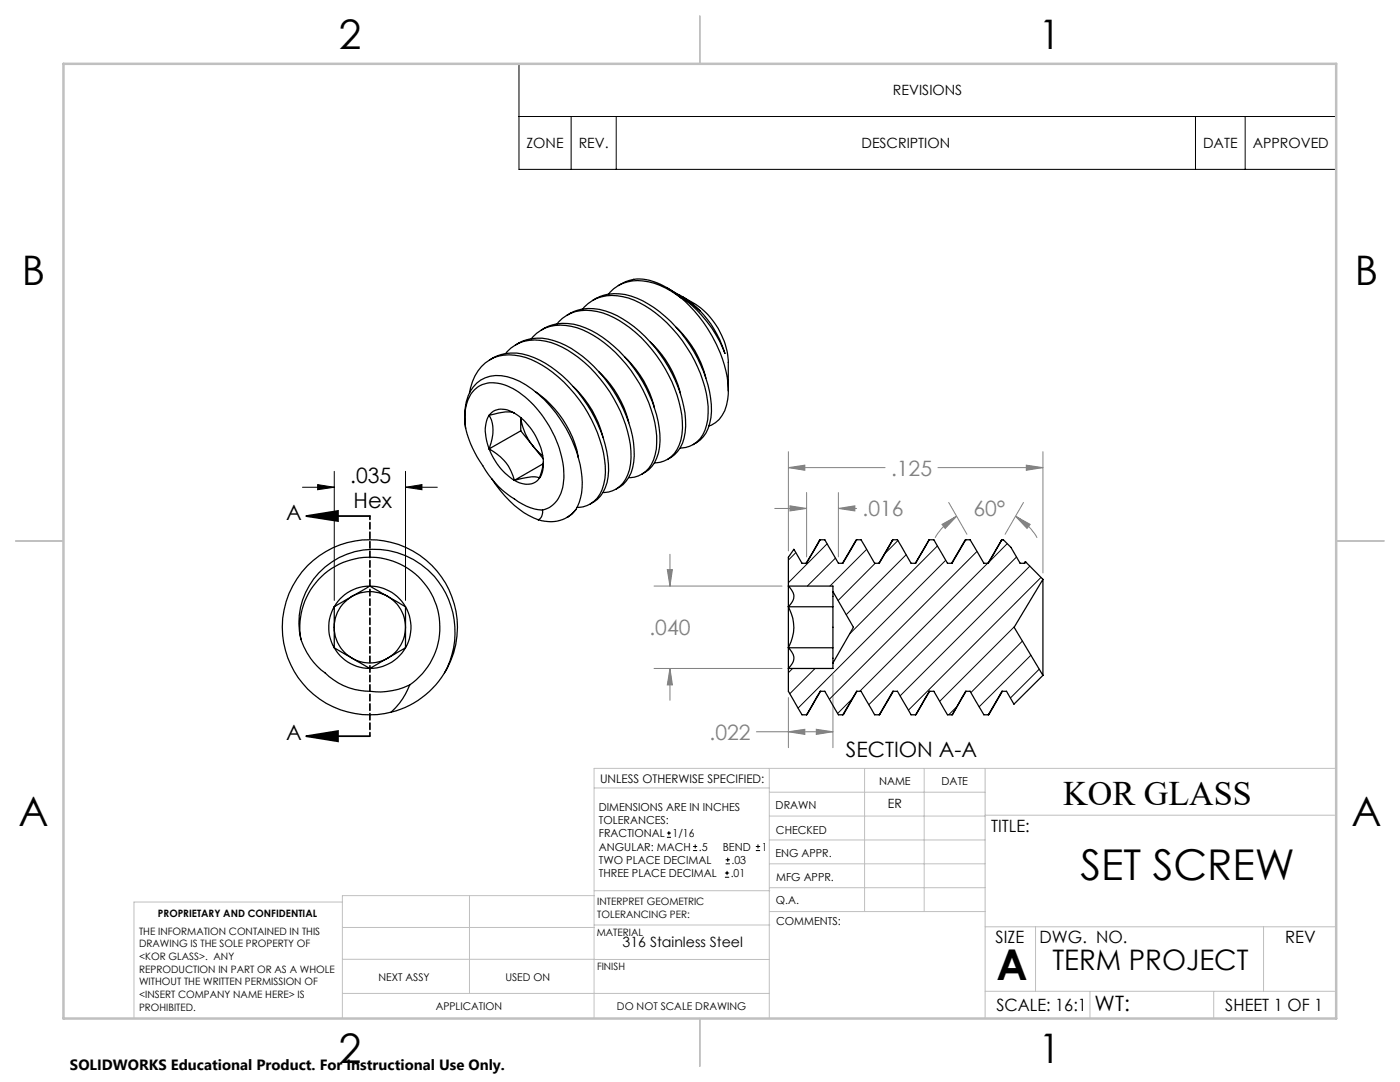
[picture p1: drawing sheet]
<svg xmlns="http://www.w3.org/2000/svg" width="279mm" height="216mm" viewBox="0 0 279 216" stroke-linecap="round" stroke-linejoin="round" font-family="sans-serif">
<g fill="none" stroke="#000" stroke-width=".2">
<path d="M103.6 12.7h163.1v21.1h-163.1zM103.6 23.2h163.1M114 23.2v10.6M123 23.2v10.6M238.6 23.2v10.6M248.5 23.2v10.6M60.4 97.2h6.3M63.4 96.7l3.3 .5-3.3 .5zM66.7 94.1v25.7M80.9 97.2l3.3-.5v1zM80.9 94.1v25.7M80.9 97.2h6.4"/>
<path d="M133.1 167.1h.8M133.1 166.2h.8M133.5 165.8v.9M138.3 169.7h.8M138.3 168.9h.8M138.7 168.5v.8M144.7 175h.8M144.7 174.2h.8M144.8 172.4h.9M144.8 171.6h.9M145.1 173.8v.8M145.2 171.1v.9"/>
<path d="M150.8 169.7h.9M150.8 168.9h.9M151.3 168.5v.8"/>
</g>
<path d="M61.1 103l6.4-1v2zM61.1 103h12.7M61.1 146.9l6.4-1v2zM61.1 146.9h12.7" fill="none" stroke="#000" stroke-width=".35"/>
<g fill="none" stroke="#808080" stroke-width=".2">
<path d="M157.3 93.3l3.3-.5v1zM157.3 90.1v19.8M157.3 93.3h19.3M161 98.3v12.8M167.3 98.3v12.8M187.2 93.3h20.9M204.8 92.8l3.3 .5-3.3 .5zM208.1 90.1v24.2M130.5 116.9h25.6M133.2 113.7h1l-.5 3.2zM133.7 110.6v6.3M154.6 101.5h6.4"/>
<path d="M157.7 100.9l3.3 .6-3.3 .5zM167.3 101.5l3.3-.6v1.1zM167.3 101.5h3.7M188 104.6l2.9-1.6-2.3 2.4zM189.3 100.3l3.7 6.3M190.9 103a11.8 11.8 0 0 0-4.3 4.3M202.7 103l2.9 1.6-.6 .8zM202.7 103a11.8 11.8 0 0 1 4.3 4.3M204.3 100.3l-3.7 6.3M130.5 133.4h25.6M133.7 133.4l.5 3.3h-1zM133.7 133.4v6.3"/>
<path d="M157.3 139.2v10M166.2 134.7v14.5M151 146h15.2M157.3 146l3.3-.5v1zM162.9 145.5l3.3 .5-3.3 .5z"/>
</g>
<path d="M73.8 102.9v44" fill="none" stroke="#000" stroke-width=".35" stroke-dasharray="1.3 .6" stroke-dashoffset=".6"/>
<g fill="none" stroke="#c0c0c0" stroke-width=".2">
<path d="M118.6 157.2h34.9M153.5 153.3v49.9M153.5 158.1h43.1M172.5 153.3v28.6M184.4 153.3v28.6M196.6 153.3v49.9M266.7 153.3h-148.1v49.9M68.3 180h-41.6v23.2M93.7 178.7v19.5M118.6 178.7h-50.3v24.5M118.6 177.7h35M153.5 167.6h43.1"/>
<path d="M153.5 162.8h43.1M153.5 172.4h43.1M153.5 177.1h43.1M196.6 162.7h70.1M68.3 198.2h85.2M68.3 191.4l85.2 .1M68.3 185.1h50.3M118.6 184.6h35M153.6 181.9h43M196.6 197.8h70.1M196.6 184.9h70.1M206.7 184.9v12.9"/>
<path d="M217.5 197.8v5.4M242.2 197.8v5.4M252.2 184.9v12.9"/>
</g>
<path d="M139.7 3.2v9.5M3.1 107.9h9.6M266.7 107.9h9.5M139.7 203.2v9.6" fill="none" stroke="#c0c0c0" stroke-width=".25"/>
<path d="M12.7 12.7h254v190.5h-254z" fill="none" stroke="#c0c0c0" stroke-width=".5"/>
<g fill="#000">
<path d="M63.4 96.7l3.3 .5-3.3 .5zM80.9 97.2l3.3-.5v1z"/>
<path d="M61.1 103l6.4-1v2zM61.1 146.9l6.4-1v2z"/>
</g>
<path d="M157.3 93.3l3.3-.5v1zM204.8 92.8l3.3 .5-3.3 .5zM133.2 113.7h1l-.5 3.2zM133.7 133.4l.5 3.3h-1zM162.9 145.5l3.3 .5-3.3 .5zM157.3 146l3.3-.5v1zM202.7 103l2.9 1.6-.6 .8zM188 104.6l2.9-1.6-2.3 2.4zM157.7 100.9l3.3 .6-3.3 .5zM167.3 101.5l3.3-.6v1.1z" fill="#808080"/>
<g fill="none" stroke="#000" stroke-width=".25">
<path d="M118.3 59.9a8.9 8.9 0 0 1 8.8-.4 27 27 0 0 1 14.5 18.6 12.2 12.2 0 0 1-.7 8.3 5.8 5.8 0 0 1-2.6 2.3M121.5 58.7a7.4 7.4 0 0 1 7.9-2.5 16.8 16.8 0 0 1 6.5 3.2M124.1 56.6a8.3 8.3 0 0 1 8.3 .4l2.1 1.3 1.4 1.1M124.1 56.6l-.7 .4M133 57.4l1.1 .6M134.1 58a25 25 0 0 1 10.6 12.5 21.5 21.5 0 0 0-5-8.4M135.2 58.7a14.4 14.4 0 0 1 4.5 3.4M135.9 59.4a27.7 27.7 0 0 1 9.4 17 9.8 9.8 0 0 1-1.8 7.3l-.7 .6-1.3 .7M136.1 59.2l2.5 1.4a14.8 14.8 0 0 1 6.7 11.7v5.7M136.9 59.9l2.8 2.2M93.7 78.4a8.6 8.6 0 0 1 5.8-7.4 12.1 12.1 0 0 1 9.7 2.5 27.6 27.6 0 0 1 11.6 19.4 8.8 8.8 0 0 1-2.2 7.1 4.8 4.8 0 0 1-3.4 1.2M97.8 71.8a8.9 8.9 0 0 1 8.8-.4 25.9 25.9 0 0 1 12.7 13.3 20.4 20.4 0 0 1 2.1 10.5 6.4 6.4 0 0 1-3.6 5.4"/>
<path d="M100.9 70.6a7.4 7.4 0 0 1 8-2.5 21.6 21.6 0 0 1 11.9 8.8 25.5 25.5 0 0 1 5.1 14.4 7.4 7.4 0 0 1-2.9 6.3 4.4 4.4 0 0 1-2.7 .6M102.9 68.8a8.9 8.9 0 0 1 8.9-.4 26.2 26.2 0 0 1 12.7 13.3 18.9 18.9 0 0 1 1.8 11.6 6.2 6.2 0 0 1-3.4 4.3M106 67.6a7.5 7.5 0 0 1 8.1-2.5 21 21 0 0 1 10.9 7.6 25.5 25.5 0 0 1 6.1 15.7 7.1 7.1 0 0 1-3 6.2 4.3 4.3 0 0 1-2.6 .7M106.9 78.2a20.4 20.4 0 0 1 8.5 13.1M108 65.9a8.9 8.9 0 0 1 8.9-.5 25.8 25.8 0 0 1 12.7 13.4 19.2 19.2 0 0 1 1.8 11.6 6.1 6.1 0 0 1-3.3 4.3M111.2 64.6a7.4 7.4 0 0 1 8-2.4 21.6 21.6 0 0 1 11.9 8.8 25.5 25.5 0 0 1 5.1 14.4 7.4 7.4 0 0 1-3 6.3 4.9 4.9 0 0 1-2.6 .7M113.2 62.9a8.8 8.8 0 0 1 8.8-.4 27.1 27.1 0 0 1 14.5 18.6 12.2 12.2 0 0 1-.8 8.3 6 6 0 0 1-2.5 2.3M114.4 77.2a20.1 20.1 0 0 1 5.9 10.1M116.3 61.7a7.4 7.4 0 0 1 8-2.5 20.8 20.8 0 0 1 10.9 7.5 25.5 25.5 0 0 1 6.1 15.7 7.1 7.1 0 0 1-2.9 6.3 4.9 4.9 0 0 1-2.7 .7M119.5 74.2a20.5 20.5 0 0 1 6 10.1M124.7 71.2a20.1 20.1 0 0 1 5.9 10.2M129.8 68.3a20.5 20.5 0 0 1 5.9 10.1"/>
<path d="M134.9 65.3a20.1 20.1 0 0 1 6 10.2M92.9 85.4a27.7 27.7 0 0 0 7.9 12.8 15.9 15.9 0 0 0 6.6 3.5l.9 .1M92.9 85.4a9.1 9.1 0 0 1 1.8-7.6 5.5 5.5 0 0 1 5.9-1 18.3 18.3 0 0 1 9.3 8.8 17.8 17.8 0 0 1 2.4 11.7 5.5 5.5 0 0 1-4 4.5M92.9 85.4a11.1 11.1 0 0 1 1.6-8.2 6.6 6.6 0 0 1 8-1.6 23.1 23.1 0 0 1 11.7 12.2 18.6 18.6 0 0 1 1.7 11.6l-1 2.3M97.6 82.9a7.1 7.1 0 0 0-.2 6.1l.2 .6M97.6 89.6a12.7 12.7 0 0 0 5.1 6.2M97.6 82.9a6.6 6.6 0 0 1 .4 5.5l-.4 1.2M97.6 89.6a9.5 9.5 0 0 1 5.1 6.2M98.1 95.5a19.3 19.3 0 0 0 9.3 8.2M102.7 82.4a12.4 12.4 0 0 1 5.6 11.4l-.2 .9-.4 .7M102.7 82.4a3.6 3.6 0 0 0-5.1 .5M102.7 82.4a6.2 6.2 0 0 0-4.2 .3l-.9 .2"/>
<path d="M103.9 83.3v2.7M103.9 86l-6.3 3.6M103.9 86l2.5 3.1M104 83.4a11.3 11.3 0 0 0 2.4 5.7M106.4 89.1l1.9 1.8M106.4 89.1l2 2.4M107.7 95.4a3.4 3.4 0 0 1-4.6 .7l-.4-.3M107.7 95.4a5.2 5.2 0 0 0-3.5 .1l-1.5 .3M108.4 92.5l-5.7 3.3M108.4 92.1l-.2 1.4-.5 1.9M73.8 116.9a8.2 8.2 0 0 0-7.1 4.2M73.8 116.9l-7.1 4.2"/>
<path d="M73.8 116.9l7.1 4.2M73.8 116.9a8.3 8.3 0 0 1 7.1 4.2M108.3 101.8l-.1 .8a1.38 1.38 0 0 1-.8 1.1M114.9 101.7a6.6 6.6 0 0 1-7.5 2M114.9 101.7l-.8 .9-1 .7M157.3 116.9l.4 .5a2.39 2.39 0 0 1-.4 3.7M157.3 116.9v4.2M157.3 116.9h8.9v1.1M163.7 107.7l-2.8 4.7M163.7 107.7l-2.7 4.7h-.9l-1.7-2.8-1.1 1.6v5.7M163.7 107.7h.9l2.7 4.7h.9l2.8-4.7M166.2 118v14.3"/>
<path d="M166.2 118l4.1 7.2-4.1 7.1M171 107.7l-2.9 4.7M171 107.7h.8l2.8 4.7h.9l2.7-4.7M178.2 107.7l-2.8 4.7M178.2 107.7h.9l2.7 4.7h.9l2.8-4.7M185.5 107.7l-2.8 4.7M185.5 107.7h.9l2.7 4.7h.9l2.7-4.7M192.7 107.7l-2.8 4.7M192.7 107.7h.9l2.8 4.7h.8l2.8-4.7M200 107.7l-2.8 4.7M200 107.7h.2l1.6 1.5 1.8 3.2h.9l.2-.3M204.7 112.1l-.3 .3"/>
<path d="M204.7 112.1l3.4 3.5M208.1 115.6v19.2M208.1 115.6l-5.7 9.6 5.7 9.6M60 127.5a13.3 13.3 0 0 0 4.9 6.8 12.6 12.6 0 0 0 8.9 3.6 14.1 14.1 0 0 0 8-1.2M60 127.5a14 14 0 0 1 19.2-15.2 14 14 0 0 1 2.6 24.4M60 127.5a14.9 14.9 0 0 1 19.3-17.2 16.5 16.5 0 0 1 6.4 27.7 17.1 17.1 0 0 1-7.6 4.1M66.7 129.3l7.1 4.1M66.7 129.3a8.1 8.1 0 0 0 7.1 4.1M66.7 121.1v8.2M66.7 121.1a8.2 8.2 0 0 0 0 8.2M80.9 129.3a8.1 8.1 0 0 1-7.1 4.1M80.9 129.3l-7.1 4.1"/>
<path d="M80.9 121.1v8.2M80.9 121.1a8.2 8.2 0 0 1 0 8.2M81.8 136.7l-.4 .9a13.6 13.6 0 0 1-3.3 4.5M88.8 134.1a17.5 17.5 0 0 0-10.2-25.8 17.5 17.5 0 0 0-22.3 16.6 17.5 17.5 0 0 0 21.8 17.2M157.3 133.4v4.5l2.8 4.7h.9M157.3 129.3l.4 .4a2.19 2.19 0 0 1 .1 3.2l-.5 .5M157.3 129.3v4.1M157.3 121.1a8.4 8.4 0 0 1 0 8.2M157.3 121.1v8.2M157.3 121.1h8.9M157.3 129.3h8.9M163.8 137.9l-2.8 4.7"/>
<path d="M166.2 132.3v1.1h-8.9M171 137.9l-2.8 4.7M178.3 137.9l-2.8 4.7M185.5 137.9l-2.8 4.7M192.8 137.9l-2.8 4.7M200.1 137.9l-2.9 4.7M208.1 134.8l-5.7 5.7-1.5-2.6h-.9l-2.8 4.7M161 142.6l2.7-4.7h.9l2.7 4.7h.9M168.2 142.6l2.8-4.7h.8l2.8 4.7h.9M175.5 142.6l2.7-4.7h.9l2.7 4.7h.9M182.7 142.6l2.8-4.7h.9l2.7 4.7h.9M190 142.6l2.7-4.7h.9l2.8 4.7h.8"/>
<circle cx="73.8" cy="125.2" r="7.1"/>
</g>
<g fill="none" stroke="#000" stroke-width=".2">
<path d="M158.8 110.3l-1.5 1.5M165.1 108.5l-7.8 7.8M166.7 111.4l-5.6 5.5M173 109.6l-7.4 7.3M174.7 112.4l-7.4 7.4M179.2 107.8l-2.6 2.7M180.8 110.7l-11.9 12M187.1 108.9l-17.5 17.6M188.7 111.8l-29.4 29.5M192.8 107.7l-.3 .3M195 110l-29.5 29.5M197.1 112.4l-25.5 25.5"/>
<path d="M201 108.5l-3.6 3.6M202.9 111.1l-29.5 29.5M205.5 113l-25.9 25.9M207.8 115.2l-26.5 26.5M158.2 133.4l-.9 .8M162.7 133.4l-5.1 5M170.1 139.5l-3 2.9M202.5 125l-15 14.9M204 127.9l-10.2 10.3M205.7 130.7l-10.3 10.3M207.4 133.5l-5.8 5.8M190.9 141.1l-1.6 1.5"/>
</g>
<g font-size="8.5">
<text x="215.6" y="175.5">SET SCREW</text>
<text x="198.9" y="195.5">A</text>
</g>
<g font-size="8.1">
<text x="67.6" y="9.7">2</text>
<text x="207.3" y="9.7">1</text>
<text x="4.4" y="57">B</text>
<text x="270.4" y="57">B</text>
<text x="3.7" y="164.9">A</text>
<text x="269.7" y="164.9">A</text>
<text x="67.6" y="212.2">2</text>
<text x="207.3" y="212.2">1</text>
</g>
<text font-size="6.9" x="212.2" y="160.6">KOR GLASS</text>
<text font-size="5.6" x="210" y="193.5">TERM PROJECT</text>
<g font-size="4.2" fill="#808080">
<text x="177.8" y="94.9">.125</text>
<text x="172.1" y="103">.016</text>
<text x="194.3" y="103">60°</text>
<text x="129.6" y="126.7">.040</text>
<text x="141.6" y="147.6">.022</text>
</g>
<g font-size="4.2">
<text x="69.9" y="96.3">.035</text>
<text x="70.6" y="101.3">Hex</text>
<text x="57.1" y="103.7">A</text>
<text x="57.1" y="147.6">A</text>
<text x="168.8" y="151">SECTION A-A</text>
<text x="218.5" y="201.7">WT:</text>
</g>
<g font-size="3.4">
<text x="197.8" y="166">TITLE:</text>
<text x="198.7" y="188.1">SIZE</text>
<text x="207.5" y="188.1">DWG. NO.</text>
<text x="256.5" y="188.2">REV</text>
<text x="198.8" y="201.7">SCALE: 16:1</text>
<text x="244.5" y="201.7">SHEET 1 OF 1</text>
</g>
<text font-size="3" x="14" y="213.5">SOLIDWORKS Educational Product. For Instructional Use Only.</text>
<g font-size="2.8">
<text x="178.2" y="19">REVISIONS</text>
<text x="105.1" y="29.6">ZONE</text>
<text x="115.5" y="29.6">REV.</text>
<text x="171.9" y="29.6">DESCRIPTION</text>
<text x="240.1" y="29.6">DATE</text>
<text x="250" y="29.6">APPROVED</text>
<text x="124.3" y="188.9">316 Stainless Steel</text>
</g>
<text font-size="2.5" x="177.2" y="161.3">ER</text>
<text font-size="2.4" x="119.8" y="156.2">UNLESS OTHERWISE SPECIFIED:</text>
<g font-size="2.2">
<text x="119.5" y="161.8">DIMENSIONS ARE IN INCHES</text>
<text x="154.8" y="161.4">DRAWN</text>
<text x="175.4" y="156.6">NAME</text>
<text x="187.9" y="156.7">DATE</text>
<text x="119.5" y="164.4">TOLERANCES:</text>
<text x="119.5" y="167.1">FRACTIONAL</text>
<text x="134.2" y="167.1">1/16</text>
<text x="154.9" y="166.3">CHECKED</text>
<text x="119.5" y="172.4">TWO PLACE DECIMAL</text>
<text x="119.5" y="169.7">ANGULAR: MACH</text>
<text x="139.5" y="169.7">.5</text>
<text x="144.2" y="169.7">BEND</text>
<text x="146" y="172.4">.03</text>
<text x="152" y="169.7">1</text>
<text x="154.8" y="171">ENG APPR.</text>
<text x="119.5" y="175">THREE PLACE DECIMAL</text>
<text x="145.8" y="175">.01</text>
<text x="154.9" y="175.7">MFG APPR.</text>
<text x="154.9" y="180.4">Q.A.</text>
<text x="154.9" y="184.6">COMMENTS:</text>
</g>
<g font-size="2.1">
<text x="75.5" y="195.7">NEXT ASSY</text>
<text x="100.9" y="195.7">USED ON</text>
<text x="86.9" y="201.5">APPLICATION</text>
<text x="123.1" y="201.6">DO NOT SCALE DRAWING</text>
</g>
<g font-size="2">
<text x="31.5" y="182.9">PROPRIETARY AND CONFIDENTIAL</text>
<text x="119.2" y="180.6">INTERPRET GEOMETRIC</text>
<text x="119.2" y="183.1">TOLERANCING PER:</text>
<text x="27.8" y="186.5">THE INFORMATION CONTAINED IN THIS</text>
<text x="27.8" y="189">DRAWING IS THE SOLE PROPERTY OF</text>
<text x="27.8" y="191.6">&lt;KOR GLASS&gt;. ANY</text>
<text x="119.1" y="186.7">MATERIAL</text>
<text x="27.8" y="194.1">REPRODUCTION IN PART OR AS A WHOLE</text>
<text x="27.8" y="196.6">WITHOUT THE WRITTEN PERMISSION OF</text>
<text x="119.1" y="193.5">FINISH</text>
<text x="27.8" y="199.1">&lt;INSERT COMPANY NAME HERE&gt; IS</text>
<text x="27.8" y="201.7">PROHIBITED.</text>
</g>
</svg>
